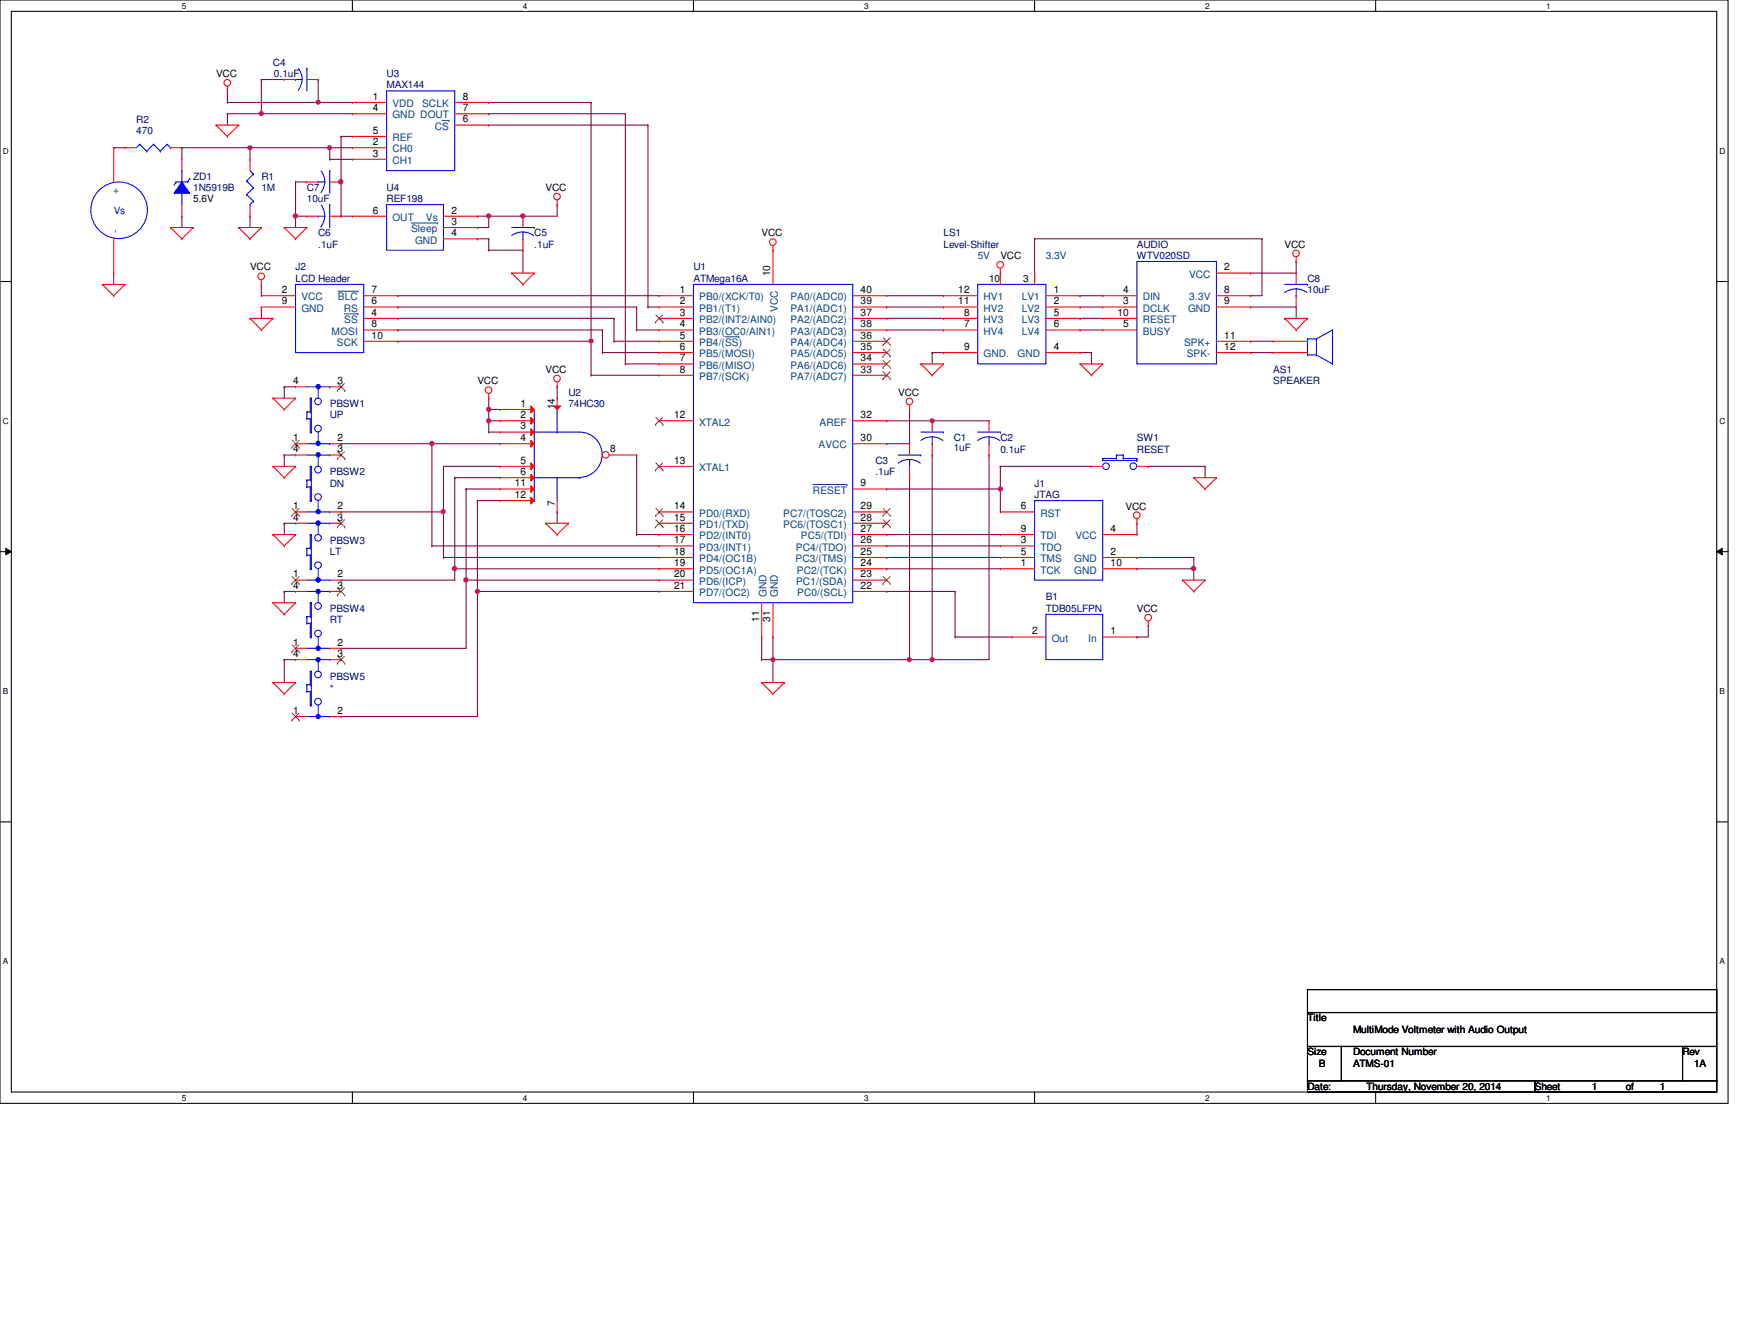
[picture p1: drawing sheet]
<svg xmlns="http://www.w3.org/2000/svg" width="279mm" height="216mm" viewBox="0 0 279 216" stroke-linecap="round" stroke-linejoin="round" font-family="sans-serif">
<path d="M0 0h278v177.4h-278zM1.8 1.8h274.3v173.8h-274.3z" fill="none" stroke="#000" stroke-width=".17"/>
<g fill="#fff">
<path d="M29.3 .2h.7v1.5h-.7z"/>
<path d="M29.3 175.8h.7v1.4h-.7z"/>
</g>
<path d="M56.7 0v1.8M56.7 175.6v1.8" fill="none" stroke="#000" stroke-width=".17"/>
<g fill="#fff">
<path d="M84.1 .2h.7v1.5h-.7z"/>
<path d="M84.1 175.8h.7v1.4h-.7z"/>
</g>
<path d="M111.5 0v1.8M111.5 175.6v1.8" fill="none" stroke="#000" stroke-width=".17"/>
<g fill="#fff">
<path d="M139 .2h.7v1.5h-.7z"/>
<path d="M139 175.8h.7v1.4h-.7z"/>
</g>
<path d="M166.4 0v1.8M166.4 175.6v1.8" fill="none" stroke="#000" stroke-width=".17"/>
<g fill="#fff">
<path d="M193.8 .2h.8v1.5h-.8z"/>
<path d="M193.8 175.8h.8v1.4h-.8z"/>
</g>
<path d="M221.3 0v1.8M221.3 175.6v1.8" fill="none" stroke="#000" stroke-width=".17"/>
<g fill="#fff">
<path d="M248.7 .2h.7v1.5h-.7z"/>
<path d="M248.7 175.8h.7v1.4h-.7z"/>
<path d="M.5 23.5h.9v1.5h-.9z"/>
<path d="M276.6 23.5h.9v1.5h-.9z"/>
<path d="M.5 67h.9v1.5h-.9z"/>
<path d="M276.6 67h.9v1.5h-.9z"/>
</g>
<path d="M0 45.3h1.8M276.1 45.3h1.9" fill="none" stroke="#000" stroke-width=".17"/>
<g fill="#fff">
<path d="M.5 110.4h.8v1.5h-.8z"/>
<path d="M276.6 110.4h.9v1.5h-.9z"/>
</g>
<path d="M0 88.7h1.8M276.1 88.7h1.9" fill="none" stroke="#000" stroke-width=".17"/>
<path d="M.9 88.1l.9 .6-.9 .5zM276.1 88.7l.9-.6v1.1z" fill="#000"/>
<path d="M.9 88.1l.9 .6-.9 .5zM276.1 88.7l.9-.6v1.1z" fill="none" stroke="#000" stroke-width=".16"/>
<g fill="#fff">
<path d="M.5 153.8h.8v1.5h-.8z"/>
<path d="M276.6 153.8h.9v1.5h-.9z"/>
</g>
<path d="M0 132.1h1.8M276.1 132.1h1.9" fill="none" stroke="#000" stroke-width=".17"/>
<g fill="none" stroke="#800040" stroke-width=".17">
<path d="M36.6 18.3h.1M36.6 18.3h5.4M76.8 36.6h.1M76.8 38.4h.1M76.8 38.4h1.8M78.6 34.8h.1M78.6 38.4h.1M78.6 34.8v1.8h-1.8M78.6 38.4v1.8M78.6 34.8h5.5M42 49.4h.1M42 45.7h.1"/>
<path d="M42 45.7v1.8M42 49.4v1.8M64 51.2h.1M64 54.9h.1M64 53h.1M64 49.4h.1M64 51.2h34.8M64 54.9h31.1M64 53h32.9M64 49.4h38.4M78.6 40.2h.1M78.6 40.2h5.5"/>
<path d="M95.1 54.9h.1M95.1 54.9v5.4M96.9 53h.1M96.9 56.7h.1M96.9 53v3.7M96.9 56.7h9.1M98.8 51.2h.1M98.8 54.9h.1M98.8 51.2v3.7M98.8 54.9h7.2M100.6 58.5h.1M100.6 58.5h5.4"/>
<path d="M102.4 49.4h.1M102.4 53h.1M102.4 53h3.6M102.4 49.4v3.6M104.2 49.4h.1M104.2 49.4h1.8M95.1 60.3h.1M95.1 60.3h10.9"/>
</g>
<circle cx="42" cy="18.2" r=".34" fill="#f0f"/>
<circle cx="42" cy="18.2" r=".34" fill="none" stroke="#f0f" stroke-width=".17"/>
<path d="M36.6 16.5h.1M36.6 16.5h20.1M51.2 12.8h.1M51.2 16.5h.1M51.2 12.8v3.7" fill="none" stroke="#800040" stroke-width=".17"/>
<circle cx="51.2" cy="16.4" r=".34" fill="#f0f"/>
<circle cx="51.2" cy="16.4" r=".34" fill="none" stroke="#f0f" stroke-width=".17"/>
<path d="M36.6 14.6h.1M36.6 18.3h.1M36.6 14.6v1.9M36.6 18.3v1.8M42 12.8h.1M42 12.8h3.7M84.1 34.8h.1M89.6 32.9h.1M89.6 32.9v1.9h-5.5" fill="none" stroke="#800040" stroke-width=".17"/>
<circle cx="84.1" cy="34.7" r=".36" fill="#f0f"/>
<circle cx="84.1" cy="34.7" r=".36" fill="none" stroke="#f0f" stroke-width=".17"/>
<path d="M42 12.8h.1M42 18.3h.1M42 12.8v5.5M42 18.3h14.7M54.9 21.9h.1M54.9 21.9h1.8M54.9 21.9v7.4M84.1 40.2h.1M84.1 40.2v3.7" fill="none" stroke="#800040" stroke-width=".17"/>
<circle cx="54.8" cy="29.2" r=".35" fill="#f0f"/>
<circle cx="54.8" cy="29.2" r=".35" fill="none" stroke="#f0f" stroke-width=".17"/>
<path d="M53 23.7h.1M53 23.7v1.9M54.9 34.8h.1M54.9 29.3h.1M54.9 34.8h1.8M54.9 29.3v5.5" fill="none" stroke="#800040" stroke-width=".17"/>
<circle cx="53" cy="23.7" r=".34" fill="#f0f"/>
<circle cx="53" cy="23.7" r=".34" fill="none" stroke="#f0f" stroke-width=".17"/>
<path d="M47.5 34.8h.1M47.5 34.8h1.9M47.5 34.8v1.8M53 25.6h.1M53 23.7h.1M53 25.6h3.7M53 23.7h3.7" fill="none" stroke="#800040" stroke-width=".17"/>
<circle cx="47.5" cy="34.7" r=".36" fill="#f0f"/>
<circle cx="47.5" cy="34.7" r=".36" fill="none" stroke="#f0f" stroke-width=".17"/>
<g fill="none" stroke="#800040" stroke-width=".17">
<path d="M78.6 18.3h.1M78.6 16.5h.1M78.6 18.3h22M78.6 16.5h16.5M95.1 16.5h.1M95.1 16.5v38.4M100.6 18.3h.1M100.6 18.3v40.2M40.2 23.7h.1M40.2 23.7v1.9M40.2 23.7h12.8M47.5 29.3h.1"/>
<path d="M47.5 29.3v5.5M47.5 29.3h1.9M78.6 20.1h.1M78.6 20.1h25.6M104.2 20.1h.1M104.2 20.1v29.3"/>
</g>
<circle cx="95.1" cy="54.8" r=".34" fill="#f0f"/>
<circle cx="95.1" cy="54.8" r=".34" fill="none" stroke="#f0f" stroke-width=".17"/>
<g fill="none" stroke="#800040" stroke-width=".17">
<path d="M64 47.5h.1M64 47.5h42M142.6 71.3h.1M142.6 71.3h3.7M160.9 78.6h.1M160.9 78.6v3.7M142.6 95.1h.1M142.6 91.4h.1M142.6 89.6h.1M142.6 87.8h.1M142.6 85.9h.1M142.6 95.1h11"/>
<path d="M142.6 91.4h18.3M142.6 89.6h18.3M142.6 87.8h18.3M142.6 85.9h18.3M153.6 95.1h.1M153.6 95.1v7.3M153.6 102.4h.1M153.6 102.4h9.2M182.9 102.4h.1M184.7 100.6h.1M184.7 100.6v1.8h-1.8"/>
</g>
<circle cx="160.9" cy="78.6" r=".34" fill="#f0f"/>
<circle cx="160.9" cy="78.6" r=".34" fill="none" stroke="#f0f" stroke-width=".17"/>
<g fill="none" stroke="#800040" stroke-width=".17">
<path d="M142.6 78.6h.1M160.9 75h.1M160.9 75v3.6h-18.3M160.9 75h14.7M184.7 75h.1M184.7 75h9.1M193.8 75h.1M193.8 75v1.8M182.9 84.1h.1M182.9 89.6h.1M182.9 91.4h.1M182.9 84.1v1.8"/>
<path d="M182.9 89.6h9.1M182.9 91.4h9.1M192 91.4h.1M192 89.6h.1M192 89.6v3.7M122.5 102.4h.1M122.5 106h.1M122.5 102.4v3.6M122.5 106h1.8M124.3 102.4h.1M124.3 106h.1M124.3 102.4v7.3"/>
</g>
<circle cx="192" cy="91.4" r=".34" fill="#f0f"/>
<circle cx="192" cy="91.4" r=".34" fill="none" stroke="#f0f" stroke-width=".17"/>
<g fill="none" stroke="#800040" stroke-width=".17">
<path d="M45.7 73.2h.1M45.7 62.2h.1M45.7 62.2v1.8M45.7 73.2v1.8M45.7 73.2h1.8M45.7 62.2h1.8M54.9 71.3h.1M54.9 71.3h14.6M45.7 95.1h.1M45.7 84.1h.1M45.7 95.1h1.8M45.7 84.1v1.8"/>
<path d="M45.7 95.1v1.8M45.7 84.1h1.8M54.9 93.3h.1M54.9 82.3h.1M54.9 82.3h16.4M71.3 89.6h.1M71.3 82.3h.1M71.3 89.6h34.7M71.3 82.3v7.3M73.2 91.4h.1M73.2 91.4v1.9h-18.3M73.2 91.4h32.8"/>
<path d="M75 93.3h.1M75 93.3h31M75 93.3v10.9h-20.1M76.8 95.1h.1M76.8 95.1h29.2M76.8 95.1v20.1h-21.9M45.7 106h.1M45.7 106v3.7M45.7 106h1.8M54.9 104.2h.1M54.9 115.2h.1"/>
</g>
<circle cx="71.3" cy="82.2" r=".34" fill="#f0f"/>
<circle cx="71.3" cy="82.2" r=".34" fill="none" stroke="#f0f" stroke-width=".17"/>
<path d="M69.5 71.3h.1M69.5 71.3h11" fill="none" stroke="#800040" stroke-width=".17"/>
<circle cx="69.5" cy="71.3" r=".34" fill="#f0f"/>
<circle cx="69.5" cy="71.3" r=".34" fill="none" stroke="#f0f" stroke-width=".17"/>
<path d="M69.5 71.3h.1M69.5 71.3v16.5M73.2 76.8h.1M73.2 76.8v14.6M69.5 87.8h.1M69.5 87.8h36.5" fill="none" stroke="#800040" stroke-width=".17"/>
<circle cx="73.1" cy="91.4" r=".34" fill="#f0f"/>
<circle cx="73.1" cy="91.4" r=".34" fill="none" stroke="#f0f" stroke-width=".17"/>
<path d="M71.3 75h.1M71.3 75h9.2M71.3 75v7.3M73.2 76.8h.1M73.2 76.8h7.3M75 78.6h.1M75 78.6h5.5M75 78.6v14.7" fill="none" stroke="#800040" stroke-width=".17"/>
<circle cx="74.9" cy="93.2" r=".37" fill="#f0f"/>
<circle cx="74.9" cy="93.2" r=".37" fill="none" stroke="#f0f" stroke-width=".17"/>
<path d="M76.8 80.5h.1M76.8 80.5v14.6" fill="none" stroke="#800040" stroke-width=".17"/>
<circle cx="76.8" cy="95.1" r=".34" fill="#f0f"/>
<circle cx="76.8" cy="95.1" r=".34" fill="none" stroke="#f0f" stroke-width=".17"/>
<path d="M78.6 64h.1M78.6 67.6h.1M78.6 65.8h.1M78.6 64v3.6M78.6 67.6h1.9M102.4 73.2h.1M102.4 73.2v12.7M76.8 80.5h.1M76.8 80.5h3.7M102.4 85.9h.1M102.4 85.9h3.6" fill="none" stroke="#800040" stroke-width=".17"/>
<circle cx="78.6" cy="65.8" r=".35" fill="#f0f"/>
<circle cx="78.6" cy="65.8" r=".35" fill="none" stroke="#f0f" stroke-width=".17"/>
<path d="M78.6 65.8h.1M78.6 69.5h.1M78.6 67.6h.1M78.6 65.8h1.9M78.6 69.5h1.9M78.6 67.6v1.9" fill="none" stroke="#800040" stroke-width=".17"/>
<circle cx="78.6" cy="67.6" r=".34" fill="#f0f"/>
<circle cx="78.6" cy="67.6" r=".34" fill="none" stroke="#f0f" stroke-width=".17"/>
<path d="M89.6 62.2h.1M89.6 62.2v1.8M146.3 65.8h.1M146.3 76.8h.1M146.3 65.8v5.5M146.3 76.8v29.2M89.6 82.3h.1M89.6 82.3v1.8" fill="none" stroke="#800040" stroke-width=".17"/>
<circle cx="146.3" cy="106" r=".34" fill="#f0f"/>
<circle cx="146.3" cy="106" r=".34" fill="none" stroke="#f0f" stroke-width=".17"/>
<path d="M124.3 106h.1M124.3 106h22" fill="none" stroke="#800040" stroke-width=".17"/>
<circle cx="124.3" cy="106" r=".34" fill="#f0f"/>
<circle cx="124.3" cy="106" r=".34" fill="none" stroke="#f0f" stroke-width=".17"/>
<path d="M142.6 67.6h.1M142.6 67.6h16.5M149.9 67.6h.1" fill="none" stroke="#800040" stroke-width=".17"/>
<circle cx="149.9" cy="67.6" r=".34" fill="#f0f"/>
<circle cx="149.9" cy="67.6" r=".34" fill="none" stroke="#f0f" stroke-width=".17"/>
<path d="M149.9 73.2h.1M149.9 73.2v32.8M159.1 73.2h.1M159.1 73.2v32.8" fill="none" stroke="#800040" stroke-width=".17"/>
<circle cx="149.9" cy="106" r=".34" fill="#f0f"/>
<circle cx="149.9" cy="106" r=".34" fill="none" stroke="#f0f" stroke-width=".17"/>
<path d="M76.8 34.8h.1M76.8 34.8h1.8M146.3 106h.1M146.3 106h12.8M149.9 106h.1" fill="none" stroke="#800040" stroke-width=".17"/>
<circle cx="78.6" cy="34.7" r=".34" fill="#f0f"/>
<circle cx="78.6" cy="34.7" r=".34" fill="none" stroke="#f0f" stroke-width=".17"/>
<path d="M18.3 23.7h.1M18.3 23.7h1.8M29.3 23.7h.1M29.3 23.7h10.9M29.3 23.7v1.9" fill="none" stroke="#800040" stroke-width=".17"/>
<circle cx="40.2" cy="23.7" r=".34" fill="#f0f"/>
<circle cx="40.2" cy="23.7" r=".34" fill="none" stroke="#f0f" stroke-width=".17"/>
<g fill="none" stroke="#800040" stroke-width=".17">
<path d="M29.3 34.8h.1M29.3 34.8v1.8M40.2 34.8h.1M40.2 34.8v1.8M166.4 38.4h.1M166.4 38.4h36.6M166.4 38.4v5.5M203 38.4h.1M203 38.4v9.1h-1.8M18.3 43.9h.1M18.3 43.9v1.8M142.6 51.2h.1"/>
<path d="M142.6 49.4h.1M142.6 47.5h9.2M142.6 49.4h9.2M142.6 51.2h9.2M142.6 53h9.2M149.9 56.7h.1M149.9 56.7h1.9M149.9 56.7v1.8M151.8 53h.1M151.8 47.5h.1M173.7 56.7h.1M173.7 47.5h.1"/>
<path d="M173.7 49.4h.1M173.7 51.2h.1M173.7 53h.1M173.7 47.5h3.7M173.7 49.4h3.7M173.7 56.7h1.9M173.7 51.2h3.7M173.7 53h3.7M175.6 56.7h.1M175.6 56.7v1.8M201.2 47.5h.1M201.2 43.9h.1"/>
<path d="M201.2 49.4h.1M201.2 54.9h.1M201.2 56.7h.1M201.2 49.4h7.3M201.2 56.7h3.6M201.2 54.9h3.6M208.5 49.4h.1M208.5 42h.1M208.5 42v1.9h-7.3M208.5 49.4v1.8"/>
</g>
<g fill="none" stroke="#f00" stroke-width=".17">
<path d="M36.6 14.6h.1M36.6 13.9v.7M27.4 36.6h.1M27.4 36.6h3.7M27.4 36.6l1.9 1.8M29.3 38.4h.1M31.1 36.6h.1M31.1 36.6l-1.8 1.8M34.8 20.1h.1M34.8 20.1h3.6M34.8 20.1l1.8 1.8M36.6 21.9h.1"/>
<path d="M38.4 20.1h.1M38.4 36.6h.1M38.4 20.1l-1.8 1.8M38.4 36.6h3.6M38.4 36.6l1.8 1.8M40.2 38.4h.1M42 36.6h.1M42 36.6l-1.8 1.8M45.7 36.6h.1M45.7 36.6h3.7M45.7 36.6l1.8 1.8M47.5 38.4h.1"/>
<path d="M49.4 36.6h.1M49.4 36.6l-1.9 1.8M56.7 34.8h.1M56.7 34.8h5.5M71.3 36.6h5.5M71.3 38.4h5.5M71.3 34.8h5.5M76.8 38.4h.1M76.8 34.8h.1M76.8 36.6h.1M89.6 32.9h.1M89.6 32.2v.7"/>
<path d="M124.3 39.5v6.2M16.5 45.7h.1M16.5 45.7h3.6M16.5 45.7l1.8 1.8M18.3 47.5h.1M20.1 45.7h.1M20.1 45.7l-1.8 1.8M40.2 51.2h.1M40.2 51.2h3.7M40.2 51.2l1.8 1.8M42 45.7h.1M42 53h.1"/>
<path d="M42 45v.7M43.9 51.2h.1M43.9 51.2l-1.9 1.8M82.3 43.9h.1M82.3 43.9h3.6M82.3 43.9l1.8 1.8M84.1 45.7h.1M85.9 43.9h.1M85.9 43.9l-1.8 1.8M106 47.5h.1M106 49.4h.1M106 51.2h.1"/>
<path d="M106 53h.1M106 54.9h.1M106 56.7h.1M106 58.5h.1M106 51.2h5.5M106 58.5h5.5M106 47.5h5.5M106 49.4h5.5M106 53h5.5M106 54.9h5.5M106 56.7h5.5M124.3 40.2h.1"/>
<path d="M137.2 51.2h5.4M137.2 58.5h5.4M137.2 47.5h5.4M137.2 49.4h5.4M137.2 53h5.4M137.2 54.9h5.4M137.2 56.7h5.4M142.6 58.5h.1M142.6 56.7h.1M142.6 54.9h.1M142.6 51.2h.1M142.6 53h.1"/>
<path d="M142.6 49.4h.1M142.6 47.5h.1M148.1 58.5h.1M148.1 58.5h3.7M148.1 58.5l1.8 1.8M151.8 58.5h.1M151.8 58.5l-1.9 1.8M160.9 43.9h.1M160.9 43.1v.8M173.7 58.5h.1M173.7 58.5l1.9 1.8M173.7 58.5h3.7"/>
<path d="M177.4 58.5h.1M177.4 58.5l-1.8 1.8M206.6 51.2h.1M206.6 51.2h3.7M206.6 51.2l1.9 1.8M208.5 42h.1M208.5 53h.1M208.5 43.9h.1M208.5 49.4h.1M208.5 41.3v.7M208.5 43.9v1.8M208.5 47.5v1.9"/>
<path d="M210.3 51.2h.1M210.3 51.2l-1.8 1.8M43.9 64h.1M43.9 75h.1M43.9 64h3.6M43.9 64l1.8 1.8M43.9 75h3.6M43.9 75l1.8 1.8M45.7 65.8h.1M45.7 76.8h.1M47.5 64h.1M47.5 75h.1"/>
<path d="M47.5 64l-1.8 1.8M47.5 75l-1.8 1.8M78.6 64h.1M78.6 63.3v.7M89.6 62.2h.1M89.6 61.4v.8M106 60.3h.1M106 67.6h.1M106 75h.1M106 75h5.5M106 60.3h5.5M106 67.6h5.5"/>
<path d="M137.2 60.3h5.4M137.2 78.6h5.4M137.2 67.6h5.4M137.2 71.3h5.4M142.6 78.6h.1M142.6 60.3h.1M142.6 71.3h.1M142.6 67.6h.1M146.3 65.8h.1M146.3 65.1v.7M149.9 60.3h.1M159.1 67.6h.1"/>
<path d="M159.1 73.2h.1M159.1 67.6v1.9M159.1 71.3v1.9M175.6 60.3h.1M192 76.8h.1M192 76.8h3.7M192 76.8l1.8 1.8M193.8 78.6h.1M195.7 76.8h.1M195.7 76.8l-1.9 1.8M43.9 85.9h.1M43.9 96.9h.1"/>
<path d="M43.9 85.9h3.6M43.9 85.9l1.8 1.9M43.9 96.9h3.6M43.9 96.9l1.8 1.9M45.7 87.8h.1M45.7 98.8h.1M47.5 85.9h.1M47.5 96.9h.1M47.5 85.9l-1.8 1.9M47.5 96.9l-1.8 1.9M87.8 84.1h.1M87.8 84.1h3.6"/>
<path d="M87.8 84.1l1.8 1.8M89.6 85.9h.1M91.4 84.1h.1M91.4 84.1l-1.8 1.8M106 82.3h.1M106 84.1h.1M106 85.9h.1M106 87.8h.1M106 89.6h.1M106 91.4h.1M106 93.3h.1M106 95.1h.1"/>
<path d="M106 93.3h5.5M106 85.9h5.5M106 84.1h5.5M106 82.3h5.5M106 87.8h5.5M106 89.6h5.5M106 91.4h5.5M106 95.1h5.5M122.5 96.9v5.5M124.3 96.9v5.5M137.2 93.3h5.4M137.2 85.9h5.4"/>
<path d="M137.2 84.1h5.4M137.2 82.3h5.4M137.2 87.8h5.4M137.2 89.6h5.4M137.2 91.4h5.4M137.2 95.1h5.4M142.6 95.1h.1M142.6 93.3h.1M142.6 91.4h.1M142.6 89.6h.1M142.6 87.8h.1M142.6 85.9h.1"/>
<path d="M142.6 84.1h.1M142.6 82.3h.1M182.9 84.1h.1M182.9 83.4v.7M184.7 99.9v.7M190.2 93.3h.1M190.2 93.3h3.6M190.2 93.3l1.8 1.8M192 95.1h.1M193.8 93.3h.1M193.8 93.3l-1.8 1.8M43.9 109.7h.1"/>
<path d="M43.9 109.7h3.6M43.9 109.7l1.8 1.8M45.7 111.5h.1M47.5 109.7h.1M47.5 109.7l-1.8 1.8M122.5 109.7h.1M122.5 102.4h.1M122.5 109.7h3.7M122.5 109.7l1.8 1.8M124.3 111.5h.1M124.3 102.4h.1M126.2 109.7h.1"/>
<path d="M126.2 109.7l-1.9 1.8M184.7 100.6h.1"/>
<circle cx="36.5" cy="13.3" r=".54"/>
<circle cx="89.6" cy="31.6" r=".54"/>
<circle cx="124.3" cy="38.9" r=".54"/>
<circle cx="42" cy="44.4" r=".54"/>
<circle cx="160.9" cy="42.6" r=".54"/>
<circle cx="208.5" cy="40.7" r=".54"/>
<circle cx="78.6" cy="62.7" r=".54"/>
<circle cx="89.6" cy="60.8" r=".54"/>
<circle cx="146.3" cy="64.5" r=".54"/>
<circle cx="182.9" cy="82.8" r=".54"/>
<circle cx="184.7" cy="99.3" r=".54"/>
</g>
<path d="M210.3 159.1h65.8v3.7h-65.8zM210.3 162.8h65.8v5.4h-65.8zM210.3 168.2h5.5v5.5h-5.5zM210.3 173.7h36.6v1.9h-36.6zM215.8 168.2h54.8v5.5h-54.8zM246.9 173.7h29.2v1.9h-29.2zM270.6 168.2h5.5v5.5h-5.5z" fill="none" stroke="#000" stroke-width=".17"/>
<g fill="none" stroke="#00f" stroke-width=".17">
<path d="M62.2 32.9h9.1v7.3h-9.1zM111.5 45.7h25.7v51.2h-25.7zM206.6 45.7h3.7M208.5 47.5h.1M208.5 46.4l.7 .1 1 .5M208.5 46.4l-.8 .1-1.1 .5M208.5 46.4v1.1M210.3 45.7h.1M157.3 69.5h3.6M159.1 71.3h.1M159.1 70.2l.7 .1 1 .5M159.1 70.2l-1.2 .2-.6 .4"/>
<path d="M159.1 70.2v1.1M160.9 69.5h.1M49.4 110.1h.1M49.4 111.2h.1M49.4 110.1h.5M49.4 110.1v1.1M49.4 111.2h.5M49.4 115.2h3.6M49.4 106h3.6M49.9 107.9h.1M49.9 110.1h.1M49.9 111.2h.1"/>
<path d="M49.9 113.4h.1M49.9 107.9h.2M49.9 107.9v2.2M49.9 111.2v2.2M49.9 113.4h.2M50.1 107.9h.1M50.1 113.4h.1M50.1 107.9v5.5M51.2 115.2h.1M51.2 106h.1M51.2 106v1.9M51.2 113.4v1.8"/>
<path d="M53 115.2h.1M53 106h.1"/>
<circle cx="51.2" cy="112.8" r=".54"/>
<circle cx="51.2" cy="108.4" r=".54"/>
</g>
<path d="M66.1 35.9h4.3M70.4 35.9h.1M116.6 54.1h2.2M118.8 54.1h.1M130.8 77.9h5.4M136.2 77.9h.1" fill="none" stroke="#004080" stroke-width=".16"/>
<g fill="none" stroke="#804000" stroke-width=".16">
<path d="M105.5 51.8h.1M105.5 50.6l1.1 1.2M106.6 50.6l-1.1 1.2M106.6 51.8h.1M142 59.1h.1M142 57.3h.1M142 55.5h.1M142.1 59.8l1.1 1.1M142.1 58l1.1 1.1M142.1 56.1l1.1 1.2M142.1 54.3l1.1 1.2M143.2 59.8l-1.2 1.1"/>
<path d="M143.2 58l-1.2 1.1M143.2 56.1l-1.2 1.2M143.2 54.3l-1.2 1.2M143.2 59.1h.1M143.2 57.3h.1M143.2 55.5h.1M105.5 68.2h.1M105.5 75.6h.1M105.5 67.1l1.1 1.1M105.5 74.4l1.1 1.2M106.6 67.1l-1.1 1.1M106.6 74.4l-1.1 1.2"/>
<path d="M106.6 68.2h.1M106.6 75.6h.1M142 60.9h.1M143.2 60.9h.1M105.5 82.9h.1M105.5 84.7h.1M105.5 81.7l1.1 1.2M105.5 83.6l1.1 1.1M106.6 81.7l-1.1 1.2M106.6 83.6l-1.1 1.1M106.6 82.9h.1M106.6 84.7h.1"/>
<path d="M142 93.9h.1M142 84.7h.1M142 82.9h.1M142.1 92.7l1.1 1.2M142.1 83.6l1.1 1.1M142.1 81.7l1.1 1.2M143.2 92.7l-1.2 1.2M143.2 83.6l-1.2 1.1M143.2 81.7l-1.2 1.2M143.2 93.9h.1M143.2 84.7h.1M143.2 82.9h.1"/>
</g>
<circle cx="51.2" cy="106" r=".34" fill="#00f"/>
<circle cx="51.2" cy="106" r=".34" fill="none" stroke="#00f" stroke-width=".17"/>
<circle cx="51.2" cy="115.2" r=".34" fill="#00f"/>
<g fill="none" stroke="#00f" stroke-width=".17">
<path d="M47.5 12.8h.1M47.5 12.8h1.1M48 11a2.82 2.82 0 0 1 0 3.5M49.4 11h.1M49.4 11v3.6M22.5 23.2h.1M22.5 23.2l-.6 .5M22.5 23.2l1.1 1.1M23.6 24.3h.1M24.7 23.2h.1M24.7 23.2l-1.1 1.1M24.7 23.2l1.1 1.1"/>
<path d="M25.8 24.3h.1M26.9 23.2h.1M26.9 23.2l-1.1 1.1M26.9 23.2l.5 .5M27.4 23.7h.1M39.7 29.1h.1M39.7 31.3h.1M39.7 29.1l1.1 1.1M39.7 31.3l1.1 1M40.2 32.9h.1M40.2 27.4l.6 .6M40.8 28h.1"/>
<path d="M40.8 30.2h.1M40.8 32.3h.1M40.8 28l-1.1 1.1M40.8 30.2l-1.1 1.1M40.8 32.3l-.6 .6M51.2 29.3h.1M51.2 34.8h.1M51.2 29.3h1.1M51.2 34.8h1.1M51.6 27.5a2.82 2.82 0 0 1 0 3.5M51.6 32.9a2.88 2.88 0 0 1 0 3.6M53 27.4h.1"/>
<path d="M53 32.9h.1M53 27.4v3.7M53 32.9v3.7M47.5 45.7h11v11h-11zM157.3 45.7h10.9v12.8h-10.9zM85.9 69.5h.1M85.9 69.5h7.4a3.6 3.6 0 0 1 3.6 3.6 3.6 3.6 0 0 1-3.6 3.7M85.9 76.8h7.4M85.9 65.8v14.7M89.6 69.5h.1M89.6 76.8h.1M89.6 65.8v3.7"/>
<path d="M89.6 76.8v3.7M93.3 76.8h.1M85.9 80.5h.1"/>
<circle cx="51.2" cy="115.2" r=".34"/>
</g>
<g fill="none" stroke="#f00" stroke-width=".17">
<path d="M45.7 12.8h.1M45.7 12.8h1.8M49.4 12.8h1.8M51.2 12.8h.1M20.1 23.7h.1M20.1 23.7h1.8M27.4 23.7h1.9M29.3 23.7h.1M40.2 25.6h.1M40.2 34.8h.1M40.2 25.6v1.8M40.2 32.9v1.9"/>
<path d="M49.4 29.3h.1M49.4 34.8h.1M49.4 29.3h1.8M49.4 34.8h1.8M53 29.3h1.9M53 34.8h1.9M54.9 29.3h.1M54.9 34.8h.1M42 47.5h.1M42 49.4h.1M42 47.5h5.5M42 49.4h5.5"/>
<path d="M58.5 47.5h5.5M58.5 49.4h5.5M58.5 51.2h5.5M58.5 53h5.5M58.5 54.9h5.5M64 51.2h.1M64 49.4h.1M64 53h.1M64 54.9h.1M64 47.5h.1M151.8 56.7h.1M151.8 53h.1"/>
<path d="M151.8 51.2h.1M151.8 49.4h.1M151.8 47.5h.1M151.8 47.5h5.5M151.8 49.4h5.5M151.8 51.2h5.5M151.8 53h5.5M151.8 56.7h5.5M160.9 43.9h.1M160.9 43.9v1.8M166.4 43.9h.1M166.4 43.9v1.8"/>
<path d="M168.2 47.5h5.5M168.2 49.4h5.5M168.2 51.2h5.5M168.2 53h5.5M168.2 56.7h5.5M173.7 47.5h.1M173.7 49.4h.1M173.7 51.2h.1M173.7 53h.1M173.7 56.7h.1M47.5 115.2h.1M47.5 106h.1"/>
<path d="M47.5 115.2h1.9M47.5 106h1.9M53 115.2h1.9M53 106h1.9M54.9 115.2h.1M54.9 106h.1"/>
</g>
<path d="M46.9 115.8h.1M47 114.6l1.1 1.2M48.1 114.6l-1.2 1.2M48.1 115.8h.1M54.3 106.6h.1M54.3 105.5l1.2 1.1M55.4 105.5l-1.1 1.1M55.5 106.6h.1" fill="none" stroke="#804000" stroke-width=".16"/>
<path d="M54.4 46.8h3.2M55.4 50.5h2.2M57.6 50.5h.1M57.6 46.8h.1" fill="none" stroke="#004080" stroke-width=".16"/>
<path d="M85.4 70.8l.5 .5-.5 .6z" fill="#f00"/>
<path d="M80.5 71.3h.1M80.5 71.3h5.4M85.4 70.8l.5 .5-.5 .6z" fill="none" stroke="#f00" stroke-width=".17"/>
<path d="M85.4 74.4l.5 .6-.5 .5z" fill="#f00"/>
<path d="M80.5 75h.1M80.5 75h5.4M85.4 74.4l.5 .6-.5 .5z" fill="none" stroke="#f00" stroke-width=".17"/>
<circle cx="97.4" cy="73.1" r=".54" fill="#fff"/>
<g fill="none" stroke="#f00" stroke-width=".17">
<path d="M98 73.2h4.4M102.4 73.2h.1"/>
<circle cx="97.4" cy="73.1" r=".54"/>
</g>
<path d="M89.1 65.3h1.1l-.6 .5z" fill="#f00"/>
<path d="M89.1 65.3h1.1l-.6 .5zM89.6 64h.1M89.6 64v1.8M89.6 82.3h.1M89.6 80.5v1.8" fill="none" stroke="#f00" stroke-width=".17"/>
<path d="M85.4 76.2l.5 .6-.5 .5z" fill="#f00"/>
<path d="M80.5 76.8h.1M80.5 76.8h5.4M85.4 76.2l.5 .6-.5 .5z" fill="none" stroke="#f00" stroke-width=".17"/>
<path d="M85.4 78.1l.5 .5-.5 .6z" fill="#f00"/>
<path d="M80.5 78.6h.1M80.5 78.6h5.4M85.4 78.1l.5 .5-.5 .6z" fill="none" stroke="#f00" stroke-width=".17"/>
<path d="M85.4 79.9l.5 .6-.5 .5z" fill="#f00"/>
<path d="M85.4 79.9l.5 .6-.5 .5zM80.5 80.5h.1M80.5 80.5h5.4" fill="none" stroke="#f00" stroke-width=".17"/>
<path d="M85.4 65.3l.5 .5-.5 .6z" fill="#f00"/>
<path d="M80.5 65.8h.1M80.5 65.8h5.4M85.4 65.3l.5 .5-.5 .6z" fill="none" stroke="#f00" stroke-width=".17"/>
<path d="M85.4 67.1l.5 .5-.5 .6z" fill="#f00"/>
<path d="M80.5 67.6h.1M80.5 67.6h5.4M85.4 67.1l.5 .5-.5 .6z" fill="none" stroke="#f00" stroke-width=".17"/>
<path d="M85.4 68.9l.5 .6-.5 .5z" fill="#f00"/>
<path d="M80.5 69.5h.1M80.5 69.5h5.4M85.4 68.9l.5 .6-.5 .5z" fill="none" stroke="#f00" stroke-width=".17"/>
<g fill="none" stroke="#00f" stroke-width=".17">
<path d="M49.4 66.2h.1M49.4 67.3h.1M49.4 66.2h.5M49.4 66.2v1.1M49.4 67.3h.5M49.4 71.3h3.6M49.4 62.2h3.6M49.9 64h.1M49.9 66.2h.1M49.9 67.3h.1M49.9 69.5h.1M49.9 64h.2"/>
<path d="M49.9 64v2.2M49.9 67.3v2.2M49.9 69.5h.2M50.1 64h.1M50.1 69.5h.1M50.1 64v5.5M51.2 71.3h.1M51.2 62.2h.1M51.2 62.2v1.8M51.2 69.5v1.8M53 71.3h.1M53 62.2h.1"/>
<circle cx="51.2" cy="68.9" r=".54"/>
<circle cx="51.2" cy="64.5" r=".54"/>
</g>
<circle cx="51.2" cy="62.1" r=".34" fill="#00f"/>
<circle cx="51.2" cy="62.1" r=".34" fill="none" stroke="#00f" stroke-width=".17"/>
<circle cx="51.2" cy="71.3" r=".34" fill="#00f"/>
<g fill="none" stroke="#00f" stroke-width=".17">
<path d="M82.3 36.6h3.6M84.1 38.4h.1M84.1 37.3l.8 .1 1 .5M84.1 37.3l-1.1 .2-.7 .4M84.1 37.3v1.1M85.9 36.6h.1M210.3 54.5h.1M210.3 57.1h.1M210.3 54.5h1.5M210.3 54.5v2.6M210.3 57.1h1.5M211.8 57.1h.1"/>
<path d="M211.8 54.5h.1M211.8 57.1l2.5 1.4M211.8 54.5v2.6M214.3 53h.1M214.3 58.5h.1M214.3 53l-2.5 1.5M214.3 53v5.5M144.5 73.2h3.6M146.3 75h.1M146.3 73.9l.7 .1 1 .5M146.3 73.9l-1.2 .2-.6 .4M146.3 73.9v1.1"/>
<path d="M148.1 73.2h.1M49.4 99.1h.1M49.4 99.1h.5M49.4 99.1v1.1M49.4 95.1h3.6M49.9 96.9h.1M49.9 99.1h.1M49.9 96.9h.2M49.9 96.9v2.2M50.1 96.9h.1M50.1 96.9v5.5M51.2 95.1h.1"/>
<path d="M51.2 95.1v1.8M53 95.1h.1M49.4 100.2h.1M49.4 100.2h.5M49.4 104.2h3.6M49.9 100.2h.1M49.9 102.4h.1M49.9 100.2v2.2M49.9 102.4h.2M50.1 102.4h.1M51.2 104.2h.1M51.2 102.4v1.8"/>
<path d="M53 104.2h.1"/>
<circle cx="51.2" cy="71.3" r=".34"/>
<circle cx="51.2" cy="97.4" r=".54"/>
<circle cx="51.2" cy="101.8" r=".54"/>
</g>
<g fill="none" stroke="#f00" stroke-width=".17">
<path d="M84.1 34.8h.1M84.1 34.8v1.8M84.1 38.4v1.8M84.1 40.2h.1M204.8 54.9h.1M204.8 56.7h.1M204.8 54.9h5.5M204.8 56.7h5.5M47.5 71.3h.1M47.5 62.2h.1M47.5 71.3h1.9M47.5 62.2h1.9"/>
<path d="M53 71.3h1.9M53 62.2h1.9M54.9 71.3h.1M54.9 62.2h.1M146.3 71.3h.1M146.3 76.8h.1M146.3 71.3v1.9M146.3 75v1.8"/>
</g>
<path d="M46.9 71.9h.1M47 70.8l1.1 1.1M48.1 70.8l-1.2 1.1M48.1 71.9h.1M54.3 62.8h.1M54.3 61.6l1.2 1.2M55.4 61.6l-1.1 1.2M55.5 62.8h.1" fill="none" stroke="#804000" stroke-width=".16"/>
<circle cx="51.2" cy="95.1" r=".34" fill="#00f"/>
<circle cx="51.2" cy="95.1" r=".34" fill="none" stroke="#00f" stroke-width=".17"/>
<circle cx="51.2" cy="104.2" r=".34" fill="#00f"/>
<g fill="none" stroke="#00f" stroke-width=".17">
<path d="M62.2 14.6h11v12.8h-11zM49.4 77.2h.1M49.4 78.3h.1M49.4 77.2h.5M49.4 77.2v1.1M49.4 78.3h.5M49.4 73.2h3.6M49.9 75h.1M49.9 77.2h.1M49.9 78.3h.1M49.9 75h.2M49.9 75v2.2"/>
<path d="M49.9 78.3v2.2M50.1 75h.1M50.1 75v5.5M51.2 73.2h.1M51.2 73.2v1.8M53 73.2h.1M148.1 69.5h3.7M149.9 71.3h.1M149.9 70.2l.8 .1 1 .5M149.9 70.2l-1.1 .2-.7 .4M149.9 70.2v1.1M151.8 69.5h.1"/>
<path d="M49.4 82.3h3.6M49.9 80.5h.1M49.9 80.5h.2M50.1 80.5h.1M51.2 82.3h.1M51.2 80.5v1.8M53 82.3h.1M168.2 98.8h9.2v7.2h-9.2z"/>
<circle cx="51.2" cy="79.9" r=".54"/>
<circle cx="51.2" cy="75.5" r=".54"/>
<circle cx="51.2" cy="104.2" r=".34"/>
</g>
<g fill="none" stroke="#f00" stroke-width=".17">
<path d="M56.7 16.5h.1M56.7 18.3h.1M56.7 16.5h5.5M56.7 18.3h5.5M73.2 16.5h5.4M73.2 18.3h5.4M78.6 16.5h.1M78.6 18.3h.1M56.7 25.6h.1M56.7 23.7h.1M56.7 21.9h.1M56.7 25.6h5.5"/>
<path d="M56.7 23.7h5.5M56.7 21.9h5.5M73.2 20.1h5.4M78.6 20.1h.1M149.9 67.6h.1M149.9 73.2h.1M149.9 67.6v1.9M149.9 71.3v1.9M47.5 95.1h.1M47.5 95.1h1.9M53 95.1h1.9M54.9 95.1h.1"/>
<path d="M47.5 104.2h.1M47.5 104.2h1.9M53 104.2h1.9M54.9 104.2h.1M162.8 102.4h.1M162.8 102.4h5.4M177.4 102.4h5.5M182.9 102.4h.1"/>
</g>
<path d="M54.3 95.7h.1M54.3 94.5l1.2 1.2M55.4 94.5l-1.1 1.2M55.5 95.7h.1M46.9 104.8h.1M47 103.7l1.1 1.1M48.1 103.7l-1.2 1.1M48.1 104.8h.1" fill="none" stroke="#804000" stroke-width=".16"/>
<path d="M71.1 19.4h1.1M72.2 19.4h.1" fill="none" stroke="#004080" stroke-width=".16"/>
<circle cx="51.2" cy="73.1" r=".34" fill="#00f"/>
<circle cx="51.2" cy="73.1" r=".34" fill="none" stroke="#00f" stroke-width=".17"/>
<circle cx="51.2" cy="82.2" r=".34" fill="#00f"/>
<g fill="none" stroke="#00f" stroke-width=".17">
<path d="M28.3 29.3h.1M28.3 29.3l-.3 .5M28.3 29.3h1.9M29.3 31.1h.1M29.3 27.4h.1M29.3 27.4v1.9M29.3 31.1v1.8M30.2 29.3h.1M30.5 28.7h.1M30.5 28.7l-.3 .6"/>
<circle cx="51.2" cy="82.2" r=".34"/>
</g>
<path d="M47.5 73.2h.1M47.5 73.2h1.9M53 73.2h1.9M54.9 73.2h.1M47.5 82.3h.1M47.5 82.3h1.9M53 82.3h1.9M54.9 82.3h.1" fill="none" stroke="#f00" stroke-width=".17"/>
<path d="M54.3 73.7h.1M54.3 72.6l1.2 1.1M55.4 72.6l-1.1 1.1M55.5 73.7h.1M46.9 82.9h.1M47 81.7l1.1 1.2M48.1 81.7l-1.2 1.2M48.1 82.9h.1" fill="none" stroke="#804000" stroke-width=".16"/>
<path d="M29.3 29.3l1.2 1.8h-2.5z" fill-rule="evenodd" fill="#00f"/>
<g fill="none" stroke="#00f" stroke-width=".17">
<path d="M29.3 29.3l1.2 1.8h-2.5zM182.9 42h12.8v16.5h-12.8zM177.4 73.7h.1M177.4 73.7v.3h5.5M177.4 73.7h2.2M179.6 73.2h.1M179.6 73.7h.1M179.6 73.2h1.1M179.6 73.2v.5M180.7 73.7h.1M180.7 73.2h.1M180.7 73.7h2.2"/>
<path d="M180.7 73.2v.5M182.9 74h.1M182.9 73.7h.1M182.9 73.7v.3M49.4 88.1h.1M49.4 89.2h.1M49.4 88.1h.5M49.4 88.1v1.1M49.4 89.2h.5M49.4 93.3h3.6M49.4 84.1h3.6M49.9 85.9h.1"/>
<path d="M49.9 88.1h.1M49.9 89.2h.1M49.9 91.4h.1M49.9 85.9h.2M49.9 85.9v2.2M49.9 89.2v2.2M49.9 91.4h.2M50.1 85.9h.1M50.1 91.4h.1M50.1 85.9v5.5M51.2 93.3h.1M51.2 84.1h.1"/>
<path d="M51.2 84.1v1.8M51.2 91.4v1.9M53 93.3h.1M53 84.1h.1"/>
<circle cx="177.9" cy="74.9" r=".54"/>
<circle cx="182.3" cy="74.9" r=".54"/>
<circle cx="51.2" cy="90.9" r=".54"/>
<circle cx="51.2" cy="86.5" r=".54"/>
</g>
<g fill="none" stroke="#f00" stroke-width=".17">
<path d="M29.3 34.8h.1M29.3 25.6h.1M29.3 25.6v1.8M29.3 32.9v1.9M177.4 47.5h.1M177.4 49.4h.1M177.4 51.2h.1M177.4 53h.1M177.4 47.5h5.5M177.4 49.4h5.5M177.4 51.2h5.5M177.4 53h5.5"/>
<path d="M195.7 47.5h5.5M195.7 49.4h5.5M195.7 43.9h5.5M195.7 54.9h5.5M195.7 56.7h5.5M201.2 43.9h.1M201.2 47.5h.1M201.2 49.4h.1M201.2 54.9h.1M201.2 56.7h.1M175.6 75h.1M175.6 75h1.8"/>
<path d="M182.9 75h1.8M184.7 75h.1"/>
</g>
<circle cx="51.2" cy="84.1" r=".35" fill="#00f"/>
<circle cx="51.2" cy="84.1" r=".35" fill="none" stroke="#00f" stroke-width=".17"/>
<circle cx="51.2" cy="93.2" r=".35" fill="#00f"/>
<g fill="none" stroke="#00f" stroke-width=".17">
<path d="M166.4 80.5h11v12.8h-11z"/>
<circle cx="19.2" cy="33.8" r="4.6"/>
<circle cx="51.2" cy="93.2" r=".35"/>
</g>
<g fill="none" stroke="#f00" stroke-width=".17">
<path d="M18.3 23.7h.1M18.3 23.7v5.6M18.3 38.4v5.5M18.3 43.9h.1M47.5 93.3h.1M47.5 84.1h.1M47.5 93.3h1.9M47.5 84.1h1.9M53 93.3h1.9M53 84.1h1.9M54.9 93.3h.1M54.9 84.1h.1"/>
<path d="M160.9 82.3h.1M160.9 85.9h.1M160.9 87.8h.1M160.9 89.6h.1M160.9 91.4h.1M160.9 82.3h5.5M160.9 85.9h5.5M160.9 87.8h5.5M160.9 89.6h5.5M160.9 91.4h5.5M177.4 85.9h5.5M177.4 89.6h5.5"/>
<path d="M177.4 91.4h5.5M182.9 89.6h.1M182.9 91.4h.1M182.9 85.9h.1"/>
</g>
<path d="M46.9 93.9h.1M47 92.7l1.1 1.2M48.1 92.7l-1.2 1.2M48.1 93.9h.1M54.3 84.7h.1M54.3 83.6l1.2 1.1M55.4 83.6l-1.1 1.1M55.5 84.7h.1" fill="none" stroke="#804000" stroke-width=".16"/>
<circle cx="42" cy="18.2" r=".34" fill="#f0f"/>
<circle cx="42" cy="18.2" r=".34" fill="none" stroke="#f0f" stroke-width=".17"/>
<circle cx="51.2" cy="16.4" r=".34" fill="#f0f"/>
<circle cx="51.2" cy="16.4" r=".34" fill="none" stroke="#f0f" stroke-width=".17"/>
<circle cx="84.1" cy="34.7" r=".36" fill="#f0f"/>
<circle cx="84.1" cy="34.7" r=".36" fill="none" stroke="#f0f" stroke-width=".17"/>
<circle cx="54.8" cy="29.2" r=".35" fill="#f0f"/>
<circle cx="54.8" cy="29.2" r=".35" fill="none" stroke="#f0f" stroke-width=".17"/>
<circle cx="53" cy="23.7" r=".34" fill="#f0f"/>
<circle cx="53" cy="23.7" r=".34" fill="none" stroke="#f0f" stroke-width=".17"/>
<circle cx="47.5" cy="34.7" r=".36" fill="#f0f"/>
<circle cx="47.5" cy="34.7" r=".36" fill="none" stroke="#f0f" stroke-width=".17"/>
<circle cx="95.1" cy="54.8" r=".34" fill="#f0f"/>
<circle cx="95.1" cy="54.8" r=".34" fill="none" stroke="#f0f" stroke-width=".17"/>
<circle cx="160.9" cy="78.6" r=".34" fill="#f0f"/>
<circle cx="160.9" cy="78.6" r=".34" fill="none" stroke="#f0f" stroke-width=".17"/>
<circle cx="192" cy="91.4" r=".34" fill="#f0f"/>
<circle cx="192" cy="91.4" r=".34" fill="none" stroke="#f0f" stroke-width=".17"/>
<circle cx="71.3" cy="82.2" r=".34" fill="#f0f"/>
<circle cx="71.3" cy="82.2" r=".34" fill="none" stroke="#f0f" stroke-width=".17"/>
<circle cx="69.5" cy="71.3" r=".34" fill="#f0f"/>
<circle cx="69.5" cy="71.3" r=".34" fill="none" stroke="#f0f" stroke-width=".17"/>
<circle cx="73.1" cy="91.4" r=".34" fill="#f0f"/>
<circle cx="73.1" cy="91.4" r=".34" fill="none" stroke="#f0f" stroke-width=".17"/>
<circle cx="74.9" cy="93.2" r=".37" fill="#f0f"/>
<circle cx="74.9" cy="93.2" r=".37" fill="none" stroke="#f0f" stroke-width=".17"/>
<circle cx="76.8" cy="95.1" r=".34" fill="#f0f"/>
<circle cx="76.8" cy="95.1" r=".34" fill="none" stroke="#f0f" stroke-width=".17"/>
<circle cx="78.6" cy="65.8" r=".35" fill="#f0f"/>
<circle cx="78.6" cy="65.8" r=".35" fill="none" stroke="#f0f" stroke-width=".17"/>
<circle cx="78.6" cy="67.6" r=".34" fill="#f0f"/>
<circle cx="78.6" cy="67.6" r=".34" fill="none" stroke="#f0f" stroke-width=".17"/>
<circle cx="146.3" cy="106" r=".34" fill="#f0f"/>
<circle cx="146.3" cy="106" r=".34" fill="none" stroke="#f0f" stroke-width=".17"/>
<circle cx="124.3" cy="106" r=".34" fill="#f0f"/>
<circle cx="124.3" cy="106" r=".34" fill="none" stroke="#f0f" stroke-width=".17"/>
<circle cx="149.9" cy="67.6" r=".34" fill="#f0f"/>
<circle cx="149.9" cy="67.6" r=".34" fill="none" stroke="#f0f" stroke-width=".17"/>
<circle cx="149.9" cy="106" r=".34" fill="#f0f"/>
<circle cx="149.9" cy="106" r=".34" fill="none" stroke="#f0f" stroke-width=".17"/>
<circle cx="78.6" cy="34.7" r=".34" fill="#f0f"/>
<circle cx="78.6" cy="34.7" r=".34" fill="none" stroke="#f0f" stroke-width=".17"/>
<circle cx="40.2" cy="23.7" r=".34" fill="#f0f"/>
<circle cx="40.2" cy="23.7" r=".34" fill="none" stroke="#f0f" stroke-width=".17"/>
<g font-size="1.7">
<text x="60" y="16">1</text>
<text x="60" y="17.9">4</text>
<text x="74.4" y="16">8</text>
<text x="74.4" y="17.9">7</text>
<text x="60" y="23.3">2</text>
<text x="60" y="21.5">5</text>
<text x="74.4" y="19.7">6</text>
<text x="60" y="25.2">3</text>
<text x="60" y="34.3">6</text>
<text x="72.6" y="34.3">2</text>
<text x="72.6" y="38">4</text>
<text x="72.6" y="36.2">3</text>
<text x="45.3" y="47.1">2</text>
<text x="59.8" y="47.1">7</text>
<text x="109.3" y="47.1">1</text>
<text x="123.9" y="44.4" transform="rotate(-90 123.9 44.4)">10</text>
<text x="138.4" y="47.1">40</text>
<text x="154.1" y="47.1">12</text>
<text x="169.5" y="47.1">1</text>
<text x="180.7" y="47.1">4</text>
<text x="196.9" y="43.5">2</text>
<text x="196.9" y="47.1">8</text>
<text x="45.3" y="48.9">9</text>
<text x="59.8" y="50.8">4</text>
<text x="59.8" y="48.9">6</text>
<text x="59.8" y="52.6">8</text>
<text x="109.3" y="48.9">2</text>
<text x="109.3" y="50.8">3</text>
<text x="109.3" y="52.6">4</text>
<text x="138.4" y="50.8">37</text>
<text x="138.4" y="52.6">38</text>
<text x="138.4" y="48.9">39</text>
<text x="154.1" y="48.9">11</text>
<text x="155.1" y="52.6">7</text>
<text x="155.1" y="50.8">8</text>
<text x="169.5" y="48.9">2</text>
<text x="169.5" y="50.8">5</text>
<text x="169.5" y="52.6">6</text>
<text x="179.7" y="50.8">10</text>
<text x="180.7" y="48.9">3</text>
<text x="180.7" y="52.6">5</text>
<text x="196.9" y="48.9">9</text>
<text x="59.8" y="54.4">10</text>
<text x="109.3" y="54.4">5</text>
<text x="109.3" y="56.3">6</text>
<text x="109.3" y="58.1">7</text>
<text x="109.3" y="59.9">8</text>
<text x="138.4" y="59.9">33</text>
<text x="138.4" y="58.1">34</text>
<text x="138.4" y="56.3">35</text>
<text x="138.4" y="54.4">36</text>
<text x="155.1" y="56.3">9</text>
<text x="169.5" y="56.3">4</text>
<text x="196.9" y="54.4">11</text>
<text x="196.9" y="56.3">12</text>
<text x="47.2" y="61.8">4</text>
<text x="54.3" y="61.8">3</text>
<text x="83.7" y="65.4">1</text>
<text x="47.2" y="70.9">1</text>
<text x="54.3" y="70.9">2</text>
<text x="83.7" y="70.9">4</text>
<text x="83.7" y="67.2">2</text>
<text x="83.7" y="69">3</text>
<text x="108.4" y="67.2">12</text>
<text x="138.4" y="70.9">30</text>
<text x="138.4" y="67.2">32</text>
<text x="47.2" y="72.7">4</text>
<text x="54.3" y="72.7">3</text>
<text x="83.7" y="74.5">5</text>
<text x="83.7" y="76.4">6</text>
<text x="98.2" y="72.7">8</text>
<text x="108.4" y="74.5">13</text>
<text x="47.2" y="81.9">1</text>
<text x="47.2" y="83.7">4</text>
<text x="54.3" y="81.9">2</text>
<text x="54.3" y="83.7">3</text>
<text x="82.8" y="78.2">11</text>
<text x="82.8" y="80.1">12</text>
<text x="108.4" y="81.9">14</text>
<text x="108.4" y="83.7">15</text>
<text x="138.4" y="78.2">9</text>
<text x="138.4" y="83.7">28</text>
<text x="138.4" y="81.9">29</text>
<text x="164.2" y="81.9">6</text>
<text x="108.4" y="85.5">16</text>
<text x="108.4" y="87.3">17</text>
<text x="108.4" y="89.2">18</text>
<text x="138.4" y="89.2">25</text>
<text x="138.4" y="87.3">26</text>
<text x="138.4" y="85.5">27</text>
<text x="164.2" y="85.5">9</text>
<text x="164.2" y="87.3">3</text>
<text x="164.2" y="89.2">5</text>
<text x="178.6" y="89.2">2</text>
<text x="178.6" y="85.5">4</text>
<text x="47.2" y="94.7">4</text>
<text x="47.2" y="92.8">1</text>
<text x="54.3" y="94.7">3</text>
<text x="54.3" y="92.8">2</text>
<text x="108.4" y="91">19</text>
<text x="108.4" y="92.8">20</text>
<text x="108.4" y="94.7">21</text>
<text x="138.4" y="94.7">22</text>
<text x="138.4" y="92.8">23</text>
<text x="138.4" y="91">24</text>
<text x="164.2" y="91">1</text>
<text x="178.6" y="91">10</text>
<text x="122.1" y="99.9" transform="rotate(-90 122.1 99.9)">11</text>
<text x="123.9" y="99.9" transform="rotate(-90 123.9 99.9)">31</text>
<text x="166" y="102">2</text>
<text x="178.6" y="102">1</text>
<text x="47.2" y="105.6">4</text>
<text x="47.2" y="103.8">1</text>
<text x="54.3" y="105.6">3</text>
<text x="54.3" y="103.8">2</text>
<text x="47.2" y="114.8">1</text>
<text x="54.3" y="114.8">2</text>
</g>
<g font-size="1.7" fill="#004080">
<text x="63.1" y="17.2">VDD</text>
<text x="67.9" y="17.2">SCLK</text>
<text x="63.1" y="19">GND DOUT</text>
<text x="63.1" y="22.7">REF</text>
<text x="69.9" y="20.9">CS</text>
<text x="63.1" y="26.4">CH1</text>
<text x="63.1" y="24.5">CH0</text>
<text x="19" y="31.2" transform="rotate(-90 19 31.2)">+</text>
<text x="63.1" y="35.5">OUT</text>
<text x="68.5" y="35.5">Vs</text>
<text x="19" y="37.5" transform="rotate(-90 19 37.5)">-</text>
<text x="66.1" y="37.3">Sleep</text>
<text x="66.8" y="39.2">GND</text>
<text x="191.3" y="44.7">VCC</text>
<text x="48.5" y="48.3">VCC</text>
<text x="48.5" y="50.1">GND</text>
<text x="53.3" y="53.8">MOSI</text>
<text x="54.4" y="48.3">BLC</text>
<text x="55.3" y="50.1">RS</text>
<text x="55.4" y="51.9">SS</text>
<text x="112.5" y="48.3">PB0/(XCK/T0)</text>
<text x="112.5" y="50.1">PB1/(T1)</text>
<text x="112.5" y="51.9">PB2/(INT2/AIN0)</text>
<text x="112.5" y="53.8">PB3/(OC0/AIN1)</text>
<text x="125.1" y="50.1" transform="rotate(-90 125.1 50.1)">VCC</text>
<text x="127.1" y="51.9">PA2/(ADC2)</text>
<text x="127.1" y="53.8">PA3/(ADC3)</text>
<text x="127.1" y="50.1">PA1/(ADC1)</text>
<text x="127.1" y="48.3">PA0/(ADC0)</text>
<text x="158.2" y="53.8">HV4</text>
<text x="158.2" y="51.9">HV3</text>
<text x="158.2" y="50.1">HV2</text>
<text x="158.2" y="48.3">HV1</text>
<text x="164.3" y="48.3">LV1</text>
<text x="164.3" y="50.1">LV2</text>
<text x="164.3" y="51.9">LV3</text>
<text x="164.3" y="53.8">LV4</text>
<text x="183.8" y="48.3">DIN</text>
<text x="183.8" y="50.1">DCLK</text>
<text x="183.8" y="51.9">RESET</text>
<text x="183.8" y="53.8">BUSY</text>
<text x="191.1" y="50.1">GND</text>
<text x="191.3" y="48.3">3.3V</text>
<text x="54.2" y="55.6">SCK</text>
<text x="112.5" y="55.6">PB4/(SS)</text>
<text x="112.5" y="57.4">PB5/(MOSI)</text>
<text x="112.5" y="59.3">PB6/(MISO)</text>
<text x="127.1" y="59.3">PA6/(ADC6)</text>
<text x="127.1" y="57.4">PA5/(ADC5)</text>
<text x="127.1" y="55.6">PA4/(ADC4)</text>
<text x="158.2" y="57.4">GND.</text>
<text x="163.7" y="57.4">GND</text>
<text x="190.5" y="55.6">SPK+</text>
<text x="190.9" y="57.4">SPK-</text>
<text x="112.5" y="61.1">PB7/(SCK)</text>
<text x="127.1" y="61.1">PA7/(ADC7)</text>
<text x="112.5" y="68.4">XTAL2</text>
<text x="131.8" y="68.4">AREF</text>
<text x="112.5" y="75.7">XTAL1</text>
<text x="131.7" y="72.1">AVCC</text>
<text x="112.5" y="83.1">PD0/(RXD)</text>
<text x="126" y="83.1">PC7/(TOSC2)</text>
<text x="130.8" y="79.4">RESET</text>
<text x="167.3" y="83.1">RST</text>
<text x="112.5" y="84.9">PD1/(TXD)</text>
<text x="112.5" y="86.7">PD2/(INT0)</text>
<text x="112.5" y="88.5">PD3/(INT1)</text>
<text x="126" y="84.9">PC6/(TOSC1)</text>
<text x="128" y="88.5">PC4/(TDO)</text>
<text x="128.8" y="86.7">PC5/(TDI)</text>
<text x="167.3" y="86.7">TDI</text>
<text x="167.3" y="88.5">TDO</text>
<text x="173" y="86.7">VCC</text>
<text x="112.5" y="90.4">PD4/(OC1B)</text>
<text x="112.5" y="92.2">PD5/(OC1A)</text>
<text x="112.5" y="94">PD6/(ICP)</text>
<text x="112.5" y="95.8">PD7/(OC2)</text>
<text x="123.3" y="96" transform="rotate(-90 123.3 96)">GND</text>
<text x="125.1" y="96" transform="rotate(-90 125.1 96)">GND</text>
<text x="128" y="90.4">PC3/(TMS)</text>
<text x="128.1" y="94">PC1/(SDA)</text>
<text x="128.2" y="92.2">PC2/(TCK)</text>
<text x="128.2" y="95.8">PC0/(SCL)</text>
<text x="167.3" y="90.4">TMS</text>
<text x="167.3" y="92.2">TCK</text>
<text x="172.8" y="90.4">GND</text>
<text x="172.8" y="92.2">GND</text>
<text x="169.2" y="103.2">Out</text>
<text x="175" y="103.2">In</text>
</g>
<g font-size="1.6" fill="#000080">
<text x="43.9" y="10.6">C4</text>
<text x="44.1" y="12.4">0.1uF</text>
<text x="62.2" y="12.4">U3</text>
<text x="62.2" y="14.2">MAX144</text>
<text x="21.9" y="19.7">R2</text>
<text x="21.9" y="21.5">470</text>
<text x="31.1" y="28.9">ZD1</text>
<text x="42" y="28.9">R1</text>
<text x="31.1" y="30.7">1N5919B</text>
<text x="42" y="30.7">1M</text>
<text x="49.4" y="30.7">C7</text>
<text x="49.4" y="32.5">10uF</text>
<text x="62.2" y="30.7">U4</text>
<text x="62.2" y="32.5">REF198</text>
<text x="51.2" y="38">C6</text>
<text x="51.2" y="39.8">.1uF</text>
<text x="85.9" y="38">C5</text>
<text x="85.9" y="39.8">.1uF</text>
<text x="151.8" y="38">LS1</text>
<text x="151.8" y="39.8">Level-Shifter</text>
<text x="182.9" y="39.8">AUDIO</text>
<text x="182.9" y="41.7">WTV020SD</text>
<text x="47.5" y="43.5">J2</text>
<text x="47.5" y="45.3">LCD Header</text>
<text x="111.5" y="43.5">U1</text>
<text x="111.5" y="45.3">ATMega16A</text>
<text x="210.3" y="45.3">C8</text>
<text x="210.3" y="47.2">10uF</text>
<text x="204.8" y="59.9">AS1</text>
<text x="53" y="65.4">PBSW1</text>
<text x="91.4" y="63.6">U2</text>
<text x="91.4" y="65.4">74HC30</text>
<text x="204.8" y="61.8">SPEAKER</text>
<text x="53" y="67.3">UP</text>
<text x="153.4" y="70.9">C1</text>
<text x="160.9" y="70.9">C2</text>
<text x="182.9" y="70.9">SW1</text>
<text x="53" y="76.4">PBSW2</text>
<text x="140.8" y="74.6">C3</text>
<text x="140.8" y="76.4">.1uF</text>
<text x="153.4" y="72.6">1uF</text>
<text x="160.9" y="72.8">0.1uF</text>
<text x="182.9" y="72.8">RESET</text>
<text x="53" y="78.2">DN</text>
<text x="166.4" y="78.2">J1</text>
<text x="166.4" y="80.1">JTAG</text>
<text x="53" y="87.4">PBSW3</text>
<text x="53" y="89.2">LT</text>
<text x="53" y="98.3">PBSW4</text>
<text x="53" y="100.2">RT</text>
<text x="168.2" y="96.5">B1</text>
<text x="168.2" y="98.3">TDB05LFPN</text>
<text x="53" y="109.3">PBSW5</text>
<text x="53" y="111.2">*</text>
</g>
<g font-size="1.6">
<text x="34.8" y="12.4">VCC</text>
<text x="31.1" y="32.5">5.6V</text>
<text x="87.8" y="30.7">VCC</text>
<text x="122.5" y="38">VCC</text>
<text x="160.9" y="41.7">VCC</text>
<text x="206.6" y="39.8">VCC</text>
<text x="40.2" y="43.5">VCC</text>
<text x="159.1" y="45.3">10</text>
<text x="164.6" y="45.3">3</text>
<text x="87.8" y="59.9">VCC</text>
<text x="76.8" y="61.8">VCC</text>
<text x="89.2" y="65.8" transform="rotate(-90 89.2 65.8)">14</text>
<text x="144.5" y="63.6">VCC</text>
<text x="89.2" y="81.4" transform="rotate(-90 89.2 81.4)">7</text>
<text x="181.1" y="81.9">VCC</text>
<text x="182.9" y="98.3">VCC</text>
<text x="210.3" y="164.2">Title</text>
<text x="217.6" y="166">MultiMode Voltmeter with Audio Output</text>
<text x="210.3" y="169.7">Size</text>
<text x="212.1" y="171.5">B</text>
<text x="217.6" y="169.7">Document Number</text>
<text x="217.6" y="171.5">ATMS-01</text>
<text x="270.6" y="169.7">Rev</text>
<text x="272.5" y="171.5">1A</text>
<text x="210.3" y="175.2">Date:</text>
<text x="219.8" y="175.2">Thursday, November 20, 2014</text>
<text x="246.9" y="175.2">Sheet</text>
<text x="256" y="175.2">1</text>
<text x="261.5" y="175.2">of</text>
<text x="267" y="175.2">1</text>
</g>
<text font-size="1.6" fill="#00f" x="18.3" y="34.3">Vs</text>
<g font-size="1.6" fill="#004080">
<text x="157.3" y="41.7">5V</text>
<text x="168.2" y="41.7">3.3V</text>
</g>
<g font-size="1.3">
<text x="29.3" y="1.4">5</text>
<text x="84.1" y="1.4">4</text>
<text x="139" y="1.4">3</text>
<text x="193.8" y="1.4">2</text>
<text x="248.7" y="1.4">1</text>
<text x=".5" y="24.7">D</text>
<text x="276.6" y="24.7">D</text>
<text x=".5" y="68.2">C</text>
<text x="276.6" y="68.2">C</text>
<text x=".5" y="111.6">B</text>
<text x="276.6" y="111.6">B</text>
<text x=".5" y="155">A</text>
<text x="276.6" y="155">A</text>
<text x="29.3" y="177">5</text>
<text x="84.1" y="177">4</text>
<text x="139" y="177">3</text>
<text x="193.8" y="177">2</text>
<text x="248.7" y="177">1</text>
</g>
</svg>
